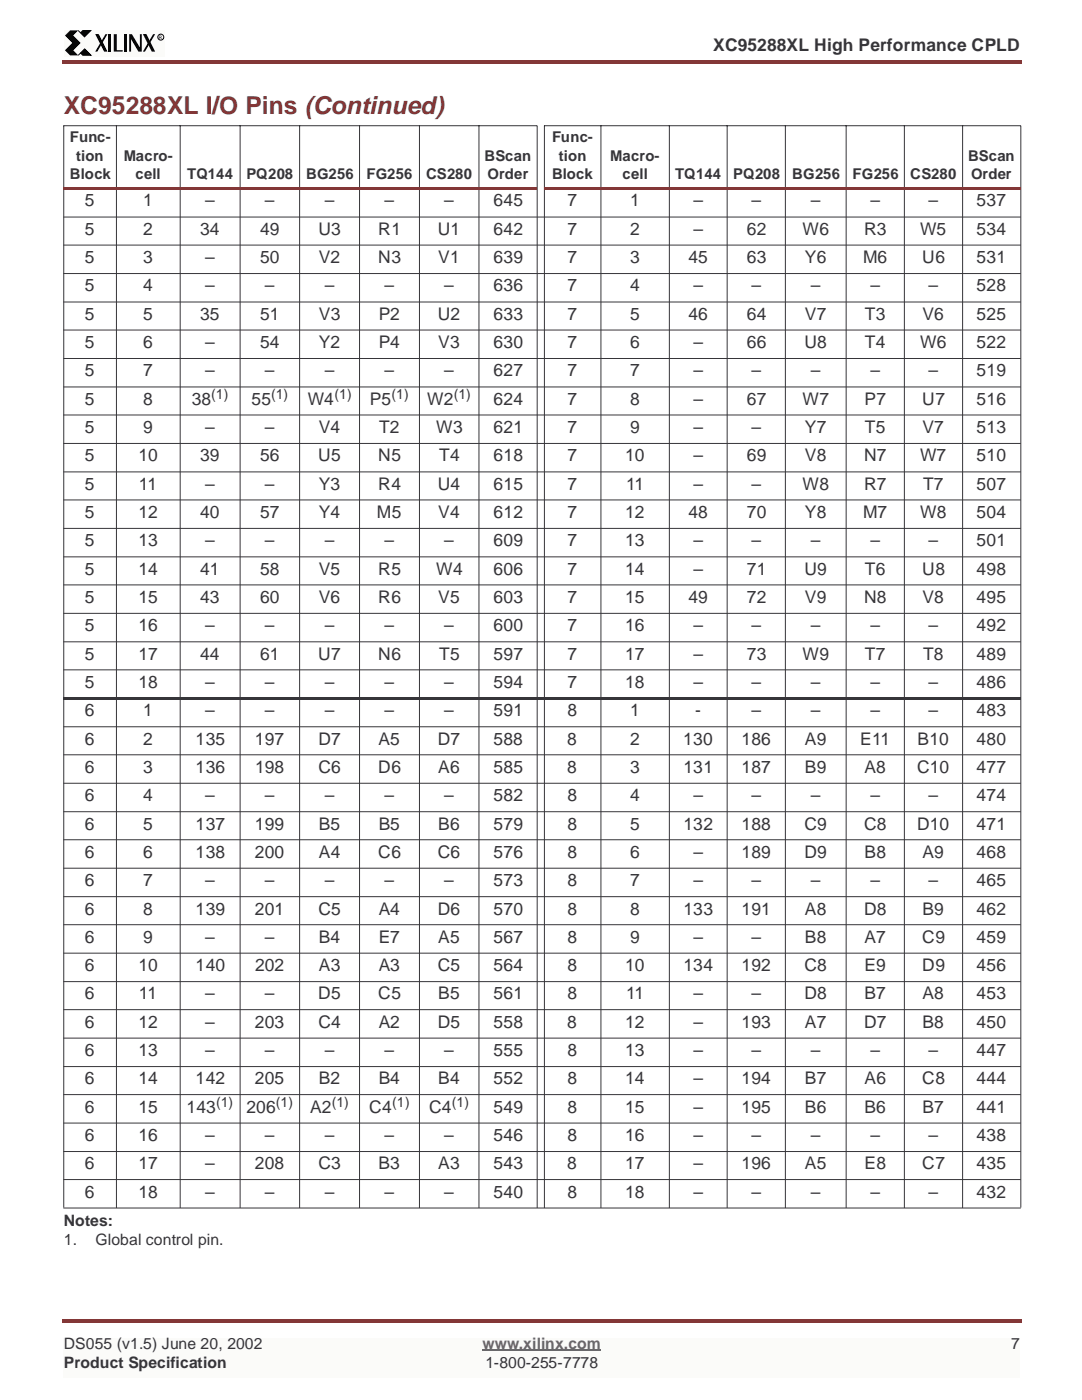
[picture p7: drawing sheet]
<svg xmlns="http://www.w3.org/2000/svg" width="216mm" height="279mm" viewBox="0 0 216 279" stroke-linecap="round" stroke-linejoin="round" font-family="sans-serif">
<g fill="#833737">
<path d="M12.4 12h.3v.7h-.3z"/>
<path d="M12.7 12h190.8v.7h-190.8z"/>
</g>
<path d="M12.7 266.7h190.5v7.8h-190.5z" fill="#fbfbf9"/>
<path d="M96.1 269.1h23.7" fill="none" stroke="#6a4f83" stroke-width=".34"/>
<g fill="#833737">
<path d="M12.4 262.9h.3v.7h-.3z"/>
<path d="M12.7 262.9h190.8v.7h-190.8z"/>
</g>
<path d="M12.7 6h20.1v5.3h-20.1z" fill="#fbfbf9"/>
<path d="M14 6.1h1.6l-1 1 1.5 1.5-1.5 1.4 1 1h-1.6l-1.1-1 1.5-1.4-1.5-1.5zM19 6.8h.7l1.7 3.5h-.7zM21 6.8h.4l-2 3.5h-.4zM21.6 6.8h.6v3.5h-.6zM22.7 6.8h.6v3.2h1.1v.3h-1.7zM24.7 6.8h.6v3.5h-.6zM25.7 6.8h.6l1.6 2.7v-2.7h.3v3.5h-.6l-1.5-2.5v2.5h-.4zM28.5 6.8h.7l1.7 3.5h-.7zM30.5 6.8h.4l-2 3.5h-.4z" fill="#000"/>
<path d="M15.6 6.1l.4 .4 .5-.4h1.6l-1.3 1.2zM16 10.6l-.4 .4 1.3-1.2 1.2 1.2h-1.6z" fill="#000" stroke="#000" stroke-width=".2"/>
<circle cx="32" cy="7.4" r=".59" fill="none" stroke="#000" stroke-width=".2"/>
<g fill="none" stroke="#363539" stroke-width=".2">
<path d="M12.6 25.1h94.4v215.7M12.7 25.1v215.6M23.2 25v215.8M35.9 25v215.8M47.8 25v215.8M59.7 25v215.8M71.6 25v215.8M83.6 25v215.8M95.4 25v215.8M108.4 25.1h95v215.6M108.5 25.1v215.7M119.7 25v215.8"/>
<path d="M133.3 25v215.8M144.9 25v215.8M156.5 25v215.8M168.6 25v215.8M180.2 25v215.8M191.8 25v215.8"/>
</g>
<g fill="#833737">
<path d="M12.6 37.3h94.4v.5h-94.4z"/>
<path d="M108.4 37.3h95v.5h-95z"/>
</g>
<g fill="none" stroke="#363539" stroke-width=".2">
<path d="M12.6 43.3h190.8M12.6 48.9h190.8M12.6 54.5h190.8M12.6 60.2h190.8M12.6 65.8h190.8M12.6 71.5h190.8M12.6 77.1h190.8M12.6 82.7h190.8M12.6 88.4h190.8M12.6 94.1h190.8M12.6 99.6h190.8M12.6 105.3h190.8"/>
<path d="M12.6 111h190.8M12.6 116.6h190.8M12.6 122.3h190.8M12.6 127.9h190.8M12.6 133.5h190.8"/>
</g>
<path d="M12.6 138.9h190.8v.5h-190.8z" fill="#363539"/>
<g fill="none" stroke="#363539" stroke-width=".2">
<path d="M12.6 144.9h190.8M12.6 150.4h190.8M12.6 156.1h190.8M12.6 161.8h190.8M12.6 167.4h190.8M12.6 173.1h190.8M12.6 178.7h190.8M12.6 184.3h190.8M12.6 190h190.8M12.6 195.7h190.8M12.6 201.2h190.8M12.6 206.9h190.8"/>
<path d="M12.6 212.6h190.8M12.6 218.2h190.8M12.6 223.8h190.8M12.6 229.5h190.8M12.6 235.1h190.8M12.6 240.8h190.8"/>
</g>
<text font-size="4.9" fill="#833737" x="12.7" y="22.7">XC95288XL I/O Pins (Continued)</text>
<g font-size="3.5" fill="#363539">
<text x="142.1" y="10.2">XC95288XL High Performance CPLD</text>
<text x="16.9" y="41.1">5</text>
<text x="28.5" y="41.1">1</text>
<text x="40.9" y="41.1">–</text>
<text x="52.7" y="41.1">–</text>
<text x="64.7" y="41.1">–</text>
<text x="76.6" y="41.1">–</text>
<text x="88.5" y="41.1">–</text>
<text x="98.3" y="41.1">645</text>
<text x="113" y="41.1">7</text>
<text x="125.6" y="41.1">1</text>
<text x="138.2" y="41.1">–</text>
<text x="149.7" y="41.1">–</text>
<text x="161.5" y="41.1">–</text>
<text x="173.4" y="41.1">–</text>
<text x="185" y="41.1">–</text>
<text x="194.6" y="41.1">537</text>
<text x="16.9" y="46.8">5</text>
<text x="28.5" y="46.8">2</text>
<text x="39.9" y="46.8">34</text>
<text x="51.8" y="46.8">49</text>
<text x="63.4" y="46.8">U3</text>
<text x="75.4" y="46.8">R1</text>
<text x="87.2" y="46.8">U1</text>
<text x="98.3" y="46.8">642</text>
<text x="113" y="46.8">7</text>
<text x="125.6" y="46.8">2</text>
<text x="138.2" y="46.8">–</text>
<text x="148.8" y="46.8">62</text>
<text x="159.8" y="46.8">W6</text>
<text x="172.1" y="46.8">R3</text>
<text x="183.3" y="46.8">W5</text>
<text x="194.5" y="46.8">534</text>
<text x="16.9" y="52.5">5</text>
<text x="28.5" y="52.5">3</text>
<text x="40.9" y="52.5">–</text>
<text x="51.8" y="52.5">50</text>
<text x="63.5" y="52.5">V2</text>
<text x="75.4" y="52.5">N3</text>
<text x="87.3" y="52.5">V1</text>
<text x="98.3" y="52.5">639</text>
<text x="113" y="52.5">7</text>
<text x="125.6" y="52.5">3</text>
<text x="137.2" y="52.5">45</text>
<text x="148.8" y="52.5">63</text>
<text x="160.4" y="52.5">Y6</text>
<text x="172" y="52.5">M6</text>
<text x="183.7" y="52.5">U6</text>
<text x="194.6" y="52.5">531</text>
<text x="16.9" y="58.1">5</text>
<text x="28.5" y="58.1">4</text>
<text x="40.9" y="58.1">–</text>
<text x="52.7" y="58.1">–</text>
<text x="64.7" y="58.1">–</text>
<text x="76.6" y="58.1">–</text>
<text x="88.5" y="58.1">–</text>
<text x="98.3" y="58.1">636</text>
<text x="113" y="58.1">7</text>
<text x="125.6" y="58.1">4</text>
<text x="138.2" y="58.1">–</text>
<text x="149.7" y="58.1">–</text>
<text x="161.5" y="58.1">–</text>
<text x="173.4" y="58.1">–</text>
<text x="185" y="58.1">–</text>
<text x="194.6" y="58.1">528</text>
<text x="16.9" y="63.8">5</text>
<text x="28.5" y="63.8">5</text>
<text x="39.9" y="63.8">35</text>
<text x="51.8" y="63.8">51</text>
<text x="63.5" y="63.8">V3</text>
<text x="75.4" y="63.8">P2</text>
<text x="87.2" y="63.8">U2</text>
<text x="98.3" y="63.8">633</text>
<text x="113" y="63.8">7</text>
<text x="125.6" y="63.8">5</text>
<text x="137.2" y="63.8">46</text>
<text x="148.8" y="63.8">64</text>
<text x="160.4" y="63.8">V7</text>
<text x="172.3" y="63.8">T3</text>
<text x="183.8" y="63.8">V6</text>
<text x="194.6" y="63.8">525</text>
<text x="16.9" y="69.4">5</text>
<text x="28.5" y="69.4">6</text>
<text x="40.9" y="69.4">–</text>
<text x="51.8" y="69.4">54</text>
<text x="63.5" y="69.4">Y2</text>
<text x="75.4" y="69.4">P4</text>
<text x="87.3" y="69.4">V3</text>
<text x="98.3" y="69.4">630</text>
<text x="113" y="69.4">7</text>
<text x="125.6" y="69.4">6</text>
<text x="138.2" y="69.4">–</text>
<text x="148.8" y="69.4">66</text>
<text x="160.3" y="69.4">U8</text>
<text x="172.3" y="69.4">T4</text>
<text x="183.3" y="69.4">W6</text>
<text x="194.6" y="69.4">522</text>
<text x="16.9" y="75">5</text>
<text x="28.5" y="75">7</text>
<text x="40.9" y="75">–</text>
<text x="52.7" y="75">–</text>
<text x="64.7" y="75">–</text>
<text x="76.6" y="75">–</text>
<text x="88.5" y="75">–</text>
<text x="98.3" y="75">627</text>
<text x="113" y="75">7</text>
<text x="125.6" y="75">7</text>
<text x="138.2" y="75">–</text>
<text x="149.7" y="75">–</text>
<text x="161.5" y="75">–</text>
<text x="173.4" y="75">–</text>
<text x="185" y="75">–</text>
<text x="194.6" y="75">519</text>
<text x="16.9" y="80.7">5</text>
<text x="28.5" y="80.7">8</text>
<text x="38.2" y="80.7">38</text>
<text x="50.1" y="80.7">55</text>
<text x="61.3" y="80.7">W4</text>
<text x="73.7" y="80.7">P5</text>
<text x="85.1" y="80.7">W2</text>
<text x="98.3" y="80.7">624</text>
<text x="113" y="80.7">7</text>
<text x="125.6" y="80.7">8</text>
<text x="138.2" y="80.7">–</text>
<text x="148.8" y="80.7">67</text>
<text x="159.9" y="80.7">W7</text>
<text x="172.2" y="80.7">P7</text>
<text x="183.7" y="80.7">U7</text>
<text x="194.6" y="80.7">516</text>
<text x="16.9" y="86.4">5</text>
<text x="28.5" y="86.4">9</text>
<text x="40.9" y="86.4">–</text>
<text x="52.7" y="86.4">–</text>
<text x="63.5" y="86.4">V4</text>
<text x="75.5" y="86.4">T2</text>
<text x="86.9" y="86.4">W3</text>
<text x="98.3" y="86.4">621</text>
<text x="113" y="86.4">7</text>
<text x="125.6" y="86.4">9</text>
<text x="138.2" y="86.4">–</text>
<text x="149.7" y="86.4">–</text>
<text x="160.3" y="86.4">Y7</text>
<text x="172.3" y="86.4">T5</text>
<text x="183.8" y="86.4">V7</text>
<text x="194.6" y="86.4">513</text>
<text x="16.9" y="91.9">5</text>
<text x="27.6" y="91.9">10</text>
<text x="39.9" y="91.9">39</text>
<text x="51.8" y="91.9">56</text>
<text x="63.4" y="91.9">U5</text>
<text x="75.4" y="91.9">N5</text>
<text x="87.5" y="91.9">T4</text>
<text x="98.3" y="91.9">618</text>
<text x="113" y="91.9">7</text>
<text x="124.5" y="91.9">10</text>
<text x="138.2" y="91.9">–</text>
<text x="148.8" y="91.9">69</text>
<text x="160.4" y="91.9">V8</text>
<text x="172.1" y="91.9">N7</text>
<text x="183.3" y="91.9">W7</text>
<text x="194.6" y="91.9">510</text>
<text x="16.9" y="97.6">5</text>
<text x="27.7" y="97.6">11</text>
<text x="40.9" y="97.6">–</text>
<text x="52.7" y="97.6">–</text>
<text x="63.5" y="97.6">Y3</text>
<text x="75.4" y="97.6">R4</text>
<text x="87.2" y="97.6">U4</text>
<text x="98.3" y="97.6">615</text>
<text x="113" y="97.6">7</text>
<text x="124.7" y="97.6">11</text>
<text x="138.2" y="97.6">–</text>
<text x="149.7" y="97.6">–</text>
<text x="159.8" y="97.6">W8</text>
<text x="172.1" y="97.6">R7</text>
<text x="183.9" y="97.6">T7</text>
<text x="194.6" y="97.6">507</text>
<text x="16.9" y="103.3">5</text>
<text x="27.6" y="103.3">12</text>
<text x="39.9" y="103.3">40</text>
<text x="51.8" y="103.3">57</text>
<text x="63.5" y="103.3">Y4</text>
<text x="75.1" y="103.3">M5</text>
<text x="87.3" y="103.3">V4</text>
<text x="98.3" y="103.3">612</text>
<text x="113" y="103.3">7</text>
<text x="124.5" y="103.3">12</text>
<text x="137.2" y="103.3">48</text>
<text x="148.8" y="103.3">70</text>
<text x="160.4" y="103.3">Y8</text>
<text x="172" y="103.3">M7</text>
<text x="183.3" y="103.3">W8</text>
<text x="194.6" y="103.3">504</text>
<text x="16.9" y="108.9">5</text>
<text x="27.6" y="108.9">13</text>
<text x="40.9" y="108.9">–</text>
<text x="52.7" y="108.9">–</text>
<text x="64.7" y="108.9">–</text>
<text x="76.6" y="108.9">–</text>
<text x="88.5" y="108.9">–</text>
<text x="98.3" y="108.9">609</text>
<text x="113" y="108.9">7</text>
<text x="124.5" y="108.9">13</text>
<text x="138.2" y="108.9">–</text>
<text x="149.7" y="108.9">–</text>
<text x="161.5" y="108.9">–</text>
<text x="173.4" y="108.9">–</text>
<text x="185" y="108.9">–</text>
<text x="194.6" y="108.9">501</text>
<text x="16.9" y="114.5">5</text>
<text x="27.6" y="114.5">14</text>
<text x="39.9" y="114.5">41</text>
<text x="51.8" y="114.5">58</text>
<text x="63.5" y="114.5">V5</text>
<text x="75.4" y="114.5">R5</text>
<text x="86.9" y="114.5">W4</text>
<text x="98.3" y="114.5">606</text>
<text x="113" y="114.5">7</text>
<text x="124.5" y="114.5">14</text>
<text x="138.2" y="114.5">–</text>
<text x="148.8" y="114.5">71</text>
<text x="160.3" y="114.5">U9</text>
<text x="172.3" y="114.5">T6</text>
<text x="183.7" y="114.5">U8</text>
<text x="194.6" y="114.5">498</text>
<text x="16.9" y="120.2">5</text>
<text x="16.9" y="125.8">5</text>
<text x="27.6" y="120.2">15</text>
<text x="27.6" y="125.8">16</text>
<text x="39.9" y="120.2">43</text>
<text x="40.9" y="125.8">–</text>
<text x="51.8" y="120.2">60</text>
<text x="52.7" y="125.8">–</text>
<text x="63.5" y="120.2">V6</text>
<text x="64.7" y="125.8">–</text>
<text x="75.4" y="120.2">R6</text>
<text x="76.6" y="125.8">–</text>
<text x="87.3" y="120.2">V5</text>
<text x="88.5" y="125.8">–</text>
<text x="98.3" y="125.8">600</text>
<text x="98.3" y="120.2">603</text>
<text x="113" y="125.8">7</text>
<text x="113" y="120.2">7</text>
<text x="124.5" y="125.8">16</text>
<text x="124.5" y="120.2">15</text>
<text x="137.2" y="120.2">49</text>
<text x="138.2" y="125.8">–</text>
<text x="148.8" y="120.2">72</text>
<text x="149.7" y="125.8">–</text>
<text x="160.4" y="120.2">V9</text>
<text x="161.5" y="125.8">–</text>
<text x="172.1" y="120.2">N8</text>
<text x="173.4" y="125.8">–</text>
<text x="183.8" y="120.2">V8</text>
<text x="185" y="125.8">–</text>
<text x="194.6" y="125.8">492</text>
<text x="194.6" y="120.2">495</text>
<text x="16.9" y="131.5">5</text>
<text x="27.6" y="131.5">17</text>
<text x="39.9" y="131.5">44</text>
<text x="51.8" y="131.5">61</text>
<text x="63.4" y="131.5">U7</text>
<text x="75.4" y="131.5">N6</text>
<text x="87.5" y="131.5">T5</text>
<text x="98.3" y="131.5">597</text>
<text x="113" y="131.5">7</text>
<text x="124.5" y="131.5">17</text>
<text x="138.2" y="131.5">–</text>
<text x="148.8" y="131.5">73</text>
<text x="159.8" y="131.5">W9</text>
<text x="172.3" y="131.5">T7</text>
<text x="183.9" y="131.5">T8</text>
<text x="194.6" y="131.5">489</text>
<text x="16.9" y="137.2">5</text>
<text x="27.6" y="137.2">18</text>
<text x="40.9" y="137.2">–</text>
<text x="52.7" y="137.2">–</text>
<text x="64.7" y="137.2">–</text>
<text x="76.6" y="137.2">–</text>
<text x="88.5" y="137.2">–</text>
<text x="98.3" y="137.2">594</text>
<text x="113" y="137.2">7</text>
<text x="124.5" y="137.2">18</text>
<text x="138.2" y="137.2">–</text>
<text x="149.7" y="137.2">–</text>
<text x="161.5" y="137.2">–</text>
<text x="173.4" y="137.2">–</text>
<text x="185" y="137.2">–</text>
<text x="194.6" y="137.2">486</text>
<text x="16.9" y="142.7">6</text>
<text x="28.5" y="142.7">1</text>
<text x="40.9" y="142.7">–</text>
<text x="52.7" y="142.7">–</text>
<text x="64.7" y="142.7">–</text>
<text x="76.6" y="142.7">–</text>
<text x="88.5" y="142.7">–</text>
<text x="98.3" y="142.7">591</text>
<text x="113" y="142.7">8</text>
<text x="125.6" y="142.7">1</text>
<text x="138.5" y="142.7">-</text>
<text x="149.7" y="142.7">–</text>
<text x="161.5" y="142.7">–</text>
<text x="173.4" y="142.7">–</text>
<text x="185" y="142.7">–</text>
<text x="194.6" y="142.7">483</text>
<text x="16.9" y="148.4">6</text>
<text x="28.5" y="148.4">2</text>
<text x="38.9" y="148.4">135</text>
<text x="50.8" y="148.4">197</text>
<text x="63.4" y="148.4">D7</text>
<text x="75.4" y="148.4">A5</text>
<text x="87.2" y="148.4">D7</text>
<text x="98.3" y="148.4">588</text>
<text x="113" y="148.4">8</text>
<text x="125.5" y="148.4">2</text>
<text x="136.1" y="148.4">130</text>
<text x="147.7" y="148.4">186</text>
<text x="160.3" y="148.4">A9</text>
<text x="171.4" y="148.4">E11</text>
<text x="182.8" y="148.4">B10</text>
<text x="194.6" y="148.4">480</text>
<text x="16.9" y="154.1">6</text>
<text x="28.5" y="154.1">3</text>
<text x="38.9" y="154.1">136</text>
<text x="50.8" y="154.1">198</text>
<text x="63.4" y="154.1">C6</text>
<text x="75.4" y="154.1">D6</text>
<text x="87.3" y="154.1">A6</text>
<text x="98.3" y="154.1">585</text>
<text x="113" y="154.1">8</text>
<text x="125.5" y="154.1">3</text>
<text x="136.1" y="154.1">131</text>
<text x="147.7" y="154.1">187</text>
<text x="160.3" y="154.1">B9</text>
<text x="172.2" y="154.1">A8</text>
<text x="182.7" y="154.1">C10</text>
<text x="194.6" y="154.1">477</text>
<text x="16.9" y="159.7">6</text>
<text x="28.5" y="159.7">4</text>
<text x="40.9" y="159.7">–</text>
<text x="52.7" y="159.7">–</text>
<text x="64.7" y="159.7">–</text>
<text x="76.6" y="159.7">–</text>
<text x="88.5" y="159.7">–</text>
<text x="98.3" y="159.7">582</text>
<text x="113" y="159.7">8</text>
<text x="125.6" y="159.7">4</text>
<text x="138.2" y="159.7">–</text>
<text x="149.7" y="159.7">–</text>
<text x="161.5" y="159.7">–</text>
<text x="173.4" y="159.7">–</text>
<text x="185" y="159.7">–</text>
<text x="194.6" y="159.7">474</text>
<text x="16.9" y="165.3">6</text>
<text x="28.5" y="165.3">5</text>
<text x="38.9" y="165.3">137</text>
<text x="50.8" y="165.3">199</text>
<text x="63.5" y="165.3">B5</text>
<text x="75.4" y="165.3">B5</text>
<text x="87.3" y="165.3">B6</text>
<text x="98.3" y="165.3">579</text>
<text x="113" y="165.3">8</text>
<text x="125.6" y="165.3">5</text>
<text x="136.1" y="165.3">132</text>
<text x="147.7" y="165.3">188</text>
<text x="160.3" y="165.3">C9</text>
<text x="172.1" y="165.3">C8</text>
<text x="182.7" y="165.3">D10</text>
<text x="194.6" y="165.3">471</text>
<text x="16.9" y="171">6</text>
<text x="28.5" y="171">6</text>
<text x="38.9" y="171">138</text>
<text x="50.8" y="171">200</text>
<text x="63.5" y="171">A4</text>
<text x="75.4" y="171">C6</text>
<text x="87.2" y="171">C6</text>
<text x="98.3" y="171">576</text>
<text x="113" y="171">8</text>
<text x="125.6" y="171">6</text>
<text x="138.2" y="171">–</text>
<text x="147.7" y="171">189</text>
<text x="160.3" y="171">D9</text>
<text x="172.2" y="171">B8</text>
<text x="183.8" y="171">A9</text>
<text x="194.6" y="171">468</text>
<text x="16.9" y="176.6">6</text>
<text x="28.5" y="176.6">7</text>
<text x="40.9" y="176.6">–</text>
<text x="52.7" y="176.6">–</text>
<text x="64.7" y="176.6">–</text>
<text x="76.6" y="176.6">–</text>
<text x="88.5" y="176.6">–</text>
<text x="98.3" y="176.6">573</text>
<text x="113" y="176.6">8</text>
<text x="125.6" y="176.6">7</text>
<text x="138.2" y="176.6">–</text>
<text x="149.7" y="176.6">–</text>
<text x="161.5" y="176.6">–</text>
<text x="173.4" y="176.6">–</text>
<text x="185" y="176.6">–</text>
<text x="194.6" y="176.6">465</text>
<text x="16.9" y="182.3">6</text>
<text x="28.5" y="182.3">8</text>
<text x="38.9" y="182.3">139</text>
<text x="50.8" y="182.3">201</text>
<text x="63.4" y="182.3">C5</text>
<text x="75.4" y="182.3">A4</text>
<text x="87.2" y="182.3">D6</text>
<text x="98.3" y="182.3">570</text>
<text x="113" y="182.3">8</text>
<text x="125.6" y="182.3">8</text>
<text x="136.1" y="182.3">133</text>
<text x="147.7" y="182.3">191</text>
<text x="160.4" y="182.3">A8</text>
<text x="172.1" y="182.3">D8</text>
<text x="183.8" y="182.3">B9</text>
<text x="194.6" y="182.3">462</text>
<text x="16.9" y="188">6</text>
<text x="28.5" y="188">9</text>
<text x="40.9" y="188">–</text>
<text x="52.7" y="188">–</text>
<text x="63.5" y="188">B4</text>
<text x="75.4" y="188">E7</text>
<text x="87.3" y="188">A5</text>
<text x="98.3" y="188">567</text>
<text x="113" y="188">8</text>
<text x="125.6" y="188">9</text>
<text x="138.2" y="188">–</text>
<text x="149.7" y="188">–</text>
<text x="160.4" y="188">B8</text>
<text x="172.2" y="188">A7</text>
<text x="183.7" y="188">C9</text>
<text x="194.6" y="188">459</text>
<text x="16.9" y="193.5">6</text>
<text x="27.6" y="193.5">10</text>
<text x="38.9" y="193.5">140</text>
<text x="50.8" y="193.5">202</text>
<text x="63.5" y="193.5">A3</text>
<text x="75.4" y="193.5">A3</text>
<text x="87.2" y="193.5">C5</text>
<text x="98.3" y="193.5">564</text>
<text x="113" y="193.5">8</text>
<text x="124.5" y="193.5">10</text>
<text x="136.1" y="193.5">134</text>
<text x="147.7" y="193.5">192</text>
<text x="160.3" y="193.5">C8</text>
<text x="172.2" y="193.5">E9</text>
<text x="183.7" y="193.5">D9</text>
<text x="194.6" y="193.5">456</text>
<text x="16.9" y="199.2">6</text>
<text x="27.7" y="199.2">11</text>
<text x="40.9" y="199.2">–</text>
<text x="52.7" y="199.2">–</text>
<text x="63.4" y="199.2">D5</text>
<text x="75.4" y="199.2">C5</text>
<text x="87.3" y="199.2">B5</text>
<text x="98.3" y="199.2">561</text>
<text x="113" y="199.2">8</text>
<text x="124.7" y="199.2">11</text>
<text x="138.2" y="199.2">–</text>
<text x="149.7" y="199.2">–</text>
<text x="160.3" y="199.2">D8</text>
<text x="172.2" y="199.2">B7</text>
<text x="183.8" y="199.2">A8</text>
<text x="194.6" y="199.2">453</text>
<text x="16.9" y="204.9">6</text>
<text x="27.6" y="204.9">12</text>
<text x="40.9" y="204.9">–</text>
<text x="50.8" y="204.9">203</text>
<text x="63.4" y="204.9">C4</text>
<text x="75.4" y="204.9">A2</text>
<text x="87.2" y="204.9">D5</text>
<text x="98.3" y="204.9">558</text>
<text x="113" y="204.9">8</text>
<text x="124.5" y="204.9">12</text>
<text x="138.2" y="204.9">–</text>
<text x="147.7" y="204.9">193</text>
<text x="160.4" y="204.9">A7</text>
<text x="172.1" y="204.9">D7</text>
<text x="183.8" y="204.9">B8</text>
<text x="194.6" y="204.9">450</text>
<text x="16.9" y="210.5">6</text>
<text x="27.6" y="210.5">13</text>
<text x="40.9" y="210.5">–</text>
<text x="52.7" y="210.5">–</text>
<text x="64.7" y="210.5">–</text>
<text x="76.6" y="210.5">–</text>
<text x="88.5" y="210.5">–</text>
<text x="98.3" y="210.5">555</text>
<text x="113" y="210.5">8</text>
<text x="124.5" y="210.5">13</text>
<text x="138.2" y="210.5">–</text>
<text x="149.7" y="210.5">–</text>
<text x="161.5" y="210.5">–</text>
<text x="173.4" y="210.5">–</text>
<text x="185" y="210.5">–</text>
<text x="194.6" y="210.5">447</text>
<text x="16.9" y="216.1">6</text>
<text x="16.9" y="221.8">6</text>
<text x="27.6" y="216.1">14</text>
<text x="27.6" y="221.8">15</text>
<text x="37.2" y="221.8">143</text>
<text x="38.9" y="216.1">142</text>
<text x="49.1" y="221.8">206</text>
<text x="50.8" y="216.1">205</text>
<text x="61.8" y="221.8">A2</text>
<text x="63.5" y="216.1">B2</text>
<text x="73.6" y="221.8">C4</text>
<text x="75.4" y="216.1">B4</text>
<text x="85.5" y="221.8">C4</text>
<text x="87.3" y="216.1">B4</text>
<text x="98.3" y="221.8">549</text>
<text x="98.3" y="216.1">552</text>
<text x="113" y="221.8">8</text>
<text x="113" y="216.1">8</text>
<text x="124.5" y="221.8">15</text>
<text x="124.5" y="216.1">14</text>
<text x="138.2" y="221.8">–</text>
<text x="138.2" y="216.1">–</text>
<text x="147.7" y="221.8">195</text>
<text x="147.7" y="216.1">194</text>
<text x="160.4" y="221.8">B6</text>
<text x="160.4" y="216.1">B7</text>
<text x="172.2" y="221.8">B6</text>
<text x="172.2" y="216.1">A6</text>
<text x="183.7" y="216.1">C8</text>
<text x="183.8" y="221.8">B7</text>
<text x="194.6" y="221.8">441</text>
<text x="194.6" y="216.1">444</text>
<text x="16.9" y="227.4">6</text>
<text x="27.6" y="227.4">16</text>
<text x="40.9" y="227.4">–</text>
<text x="52.7" y="227.4">–</text>
<text x="64.7" y="227.4">–</text>
<text x="76.6" y="227.4">–</text>
<text x="88.5" y="227.4">–</text>
<text x="98.3" y="227.4">546</text>
<text x="113" y="227.4">8</text>
<text x="124.5" y="227.4">16</text>
<text x="138.2" y="227.4">–</text>
<text x="149.7" y="227.4">–</text>
<text x="161.5" y="227.4">–</text>
<text x="173.4" y="227.4">–</text>
<text x="185" y="227.4">–</text>
<text x="194.6" y="227.4">438</text>
<text x="16.9" y="233.1">6</text>
<text x="27.6" y="233.1">17</text>
<text x="40.9" y="233.1">–</text>
<text x="50.8" y="233.1">208</text>
<text x="63.4" y="233.1">C3</text>
<text x="75.4" y="233.1">B3</text>
<text x="87.3" y="233.1">A3</text>
<text x="98.3" y="233.1">543</text>
<text x="113" y="233.1">8</text>
<text x="124.5" y="233.1">17</text>
<text x="138.2" y="233.1">–</text>
<text x="147.7" y="233.1">196</text>
<text x="160.4" y="233.1">A5</text>
<text x="172.2" y="233.1">E8</text>
<text x="183.7" y="233.1">C7</text>
<text x="194.6" y="233.1">435</text>
<text x="16.9" y="238.7">6</text>
<text x="27.6" y="238.7">18</text>
<text x="40.9" y="238.7">–</text>
<text x="52.7" y="238.7">–</text>
<text x="64.7" y="238.7">–</text>
<text x="76.6" y="238.7">–</text>
<text x="88.5" y="238.7">–</text>
<text x="98.3" y="238.7">540</text>
<text x="113" y="238.7">8</text>
<text x="124.5" y="238.7">18</text>
<text x="138.2" y="238.7">–</text>
<text x="149.7" y="238.7">–</text>
<text x="161.5" y="238.7">–</text>
<text x="173.4" y="238.7">–</text>
<text x="185" y="238.7">–</text>
<text x="194.6" y="238.7">432</text>
</g>
<g font-size="3.1" fill="#363539">
<text x="12.7" y="244.3">Notes:</text>
<text x="12.7" y="248.1">1.</text>
<text x="19" y="248.1">Global control pin.</text>
<text x="12.7" y="268.8">DS055 (v1.5) June 20, 2002</text>
<text x="201.4" y="268.8">7</text>
<text x="12.7" y="272.7">Product Specification</text>
<text x="96.7" y="272.7">1-800-255-7778</text>
</g>
<text font-size="3.1" fill="#6a4f83" x="96.1" y="268.8">www.xilinx.com</text>
<g font-size="3" fill="#363539">
<text x="13.9" y="28.3">Func-</text>
<text x="110" y="28.3">Func-</text>
<text x="13.9" y="35.7">Block</text>
<text x="15.2" y="32">tion</text>
<text x="24.6" y="32">Macro-</text>
<text x="27" y="35.7">cell</text>
<text x="37.3" y="35.7">TQ144</text>
<text x="49.1" y="35.7">PQ208</text>
<text x="61" y="35.7">BG256</text>
<text x="73" y="35.7">FG256</text>
<text x="84.9" y="35.7">CS280</text>
<text x="96.5" y="32">BScan</text>
<text x="97.1" y="35.7">Order</text>
<text x="110" y="35.7">Block</text>
<text x="111.3" y="32">tion</text>
<text x="121.6" y="32">Macro-</text>
<text x="124" y="35.7">cell</text>
<text x="134.5" y="35.7">TQ144</text>
<text x="146" y="35.7">PQ208</text>
<text x="157.8" y="35.7">BG256</text>
<text x="169.8" y="35.7">FG256</text>
<text x="181.3" y="35.7">CS280</text>
<text x="192.9" y="32">BScan</text>
<text x="193.5" y="35.7">Order</text>
</g>
<g font-size="2.8" fill="#363539">
<text x="42.1" y="79.6">(1)</text>
<text x="54" y="79.6">(1)</text>
<text x="66.6" y="79.6">(1)</text>
<text x="78" y="79.6">(1)</text>
<text x="90.4" y="79.6">(1)</text>
<text x="43.1" y="220.7">(1)</text>
<text x="54.9" y="220.7">(1)</text>
<text x="66.1" y="220.7">(1)</text>
<text x="78.1" y="220.7">(1)</text>
<text x="90" y="220.7">(1)</text>
</g>
<text font-size=".9" x="31.7" y="7.7">R</text>
</svg>
